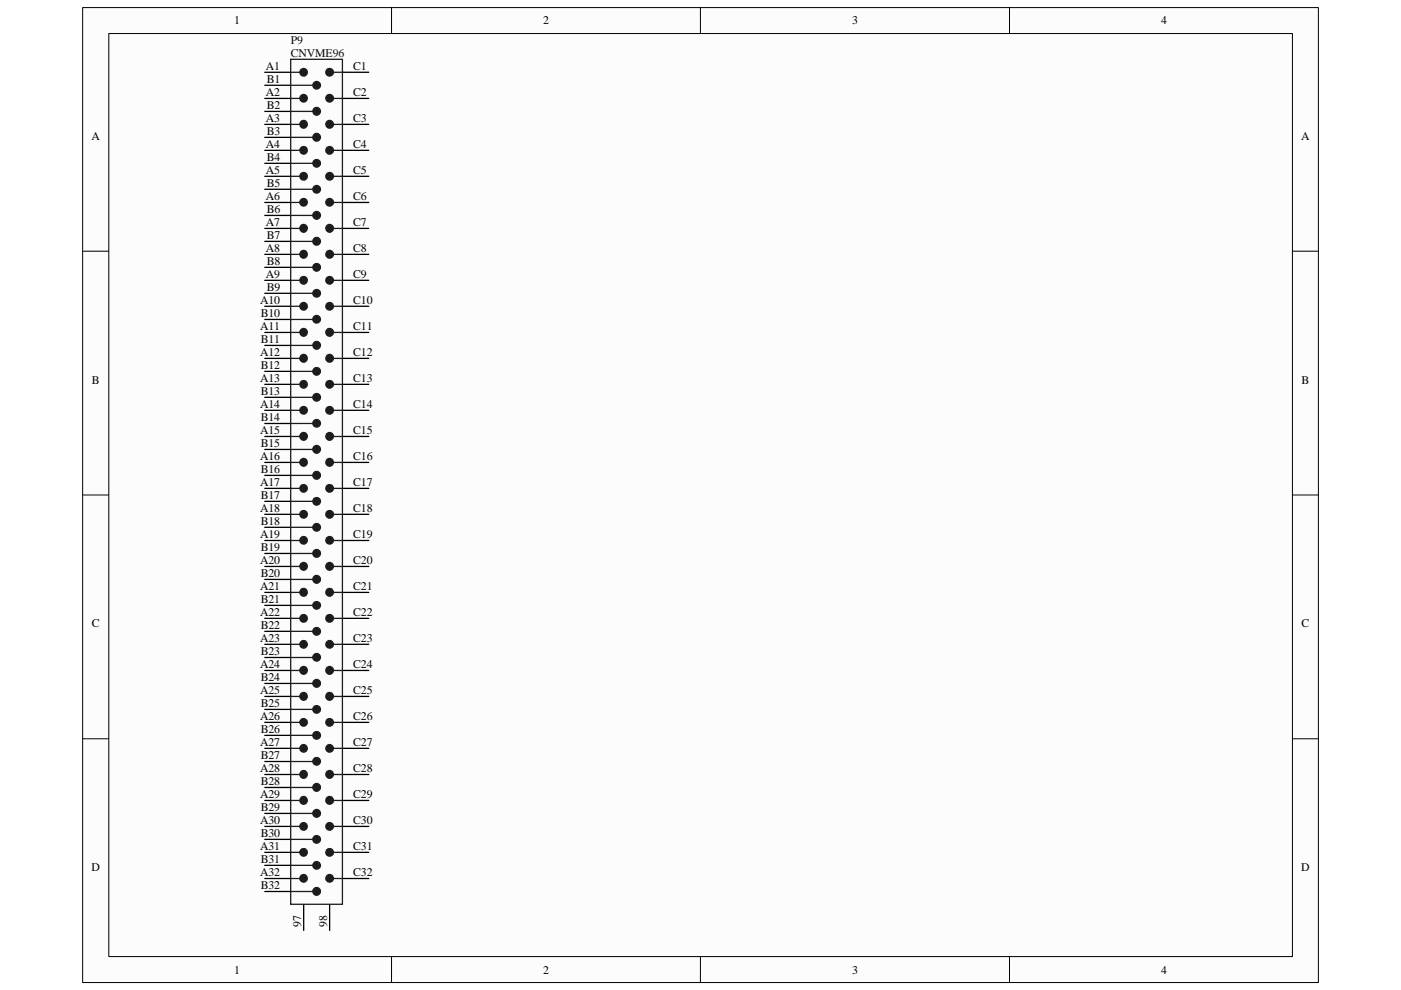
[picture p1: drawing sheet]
<svg xmlns="http://www.w3.org/2000/svg" width="297mm" height="210mm" viewBox="0 0 297 210" stroke-linecap="round" stroke-linejoin="round" font-family="sans-serif">
<path d="M17.6 1.7h261.9v206.6h-261.9z" fill="#fcfcfc"/>
<path d="M17.5 1.6h262v206.7h-262z" fill="none" stroke="#000" stroke-width=".21"/>
<path d="M23.1 7.2h250.9v195.6h-250.9z" fill="#fcfcfc"/>
<g fill="none" stroke="#000" stroke-width=".21">
<path d="M23.1 7.1h250.9v195.7h-250.9zM83 1.6v5.5M148.5 1.6v5.5M214 1.6v5.5M17.5 53.3h5.5M274 53.3h5.5M17.5 104.9h5.5M274 104.9h5.5M17.5 156.6h5.5M274 156.6h5.5M83 202.8v5.5M148.5 202.8v5.5"/>
<path d="M214 202.8v5.5"/>
</g>
<g fill="none" stroke="#000" stroke-width=".27">
<path d="M56.1 15.3h5.5M56.1 18.1h5.5M72.7 15.3h5.5M56.1 20.9h5.5M56.1 26.4h5.5M56.1 31.9h5.5M56.1 37.4h5.5M56.1 23.6h5.5M56.1 29.1h5.5M56.1 34.6h5.5M72.7 20.9h5.5M72.7 26.4h5.5"/>
<path d="M72.7 31.9h5.5M72.7 37.4h5.5M56.1 42.9h5.5M56.1 48.4h5.5M56.1 53.9h5.5M56.1 59.4h5.5M56.1 40.1h5.5M56.1 45.7h5.5M56.1 51.2h5.5M56.1 56.7h5.5M72.7 42.9h5.5M72.7 48.4h5.5"/>
<path d="M72.7 53.9h5.5M72.7 59.4h5.5M56.1 64.9h5.5M56.1 70.5h5.5M56.1 76h5.5M56.1 62.2h5.5M56.1 67.7h5.5M56.1 73.2h5.5M56.1 78.7h5.5M72.7 64.9h5.5M72.7 70.5h5.5M72.7 76h5.5"/>
<path d="M56.1 81.5h5.5M56.1 87h5.5M56.1 92.5h5.5M56.1 98h5.5M56.1 84.2h5.5M56.1 89.8h5.5M56.1 95.3h5.5M72.7 81.5h5.5M72.7 87h5.5M72.7 92.5h5.5M72.7 98h5.5M56.1 103.5h5.5"/>
<path d="M56.1 109.1h5.5M56.1 114.6h5.5M56.1 100.8h5.5M56.1 106.3h5.5M56.1 111.8h5.5M56.1 117.3h5.5M72.7 103.5h5.5M72.7 109.1h5.5M72.7 114.6h5.5M56.1 120.1h5.5M56.1 125.6h5.5M56.1 131.1h5.5"/>
<path d="M56.1 136.6h5.5M56.1 122.9h5.5M56.1 128.4h5.5M56.1 133.9h5.5M56.1 139.4h5.5M72.7 120.1h5.5M72.7 125.6h5.5M72.7 131.1h5.5M72.7 136.6h5.5M56.1 142.2h5.5M56.1 147.7h5.5M56.1 153.2h5.5"/>
<path d="M56.1 158.7h5.5M56.1 144.9h5.5M56.1 150.4h5.5M56.1 155.9h5.5M72.7 142.2h5.5M72.7 147.7h5.5M72.7 153.2h5.5M72.7 158.7h5.5M56.1 164.2h5.5M56.1 169.7h5.5M56.1 175.2h5.5M56.1 161.5h5.5"/>
<path d="M56.1 167h5.5M56.1 172.5h5.5M56.1 178h5.5M72.7 164.2h5.5M72.7 169.7h5.5M72.7 175.2h5.5M56.1 180.7h5.5M56.1 186.3h5.5M56.1 183.5h5.5M56.1 189h5.5M64.4 191.8v5.5M69.9 191.8v5.5"/>
<path d="M72.7 180.7h5.5M72.7 186.3h5.5"/>
</g>
<g fill="none" stroke="#1c1c1c" stroke-width=".27">
<path d="M61.6 12.6h11v179.1h-11zM61.6 18.1h4.7M61.6 15.3h2M70.7 15.3h2M61.6 26.4h2M61.6 20.9h2M61.6 31.9h2M61.6 37.4h2M61.6 23.6h4.7M61.6 29.1h4.7M61.6 34.6h4.7M70.7 26.4h2"/>
<path d="M70.7 20.9h2M70.7 31.9h2M70.7 37.4h2M61.6 42.9h2M61.6 48.4h2M61.6 53.9h2M61.6 59.4h2M61.6 40.1h4.7M61.6 45.7h4.7M61.6 51.2h4.7M61.6 56.7h4.7M70.7 42.9h2"/>
<path d="M70.7 48.4h2M70.7 53.9h2M70.7 59.4h2M61.6 64.9h2M61.6 70.5h2M61.6 76h2M61.6 62.2h4.7M61.6 67.7h4.7M61.6 73.2h4.7M61.6 78.7h4.7M70.7 64.9h2M70.7 70.5h2"/>
<path d="M70.7 76h2M61.6 81.5h2M61.6 84.2h4.7M61.6 89.8h4.7M61.6 95.3h4.7M61.6 98h2M61.6 87h2M61.6 92.5h2M70.7 81.5h2M70.7 98h2M70.7 87h2M70.7 92.5h2"/>
<path d="M61.6 100.8h4.7M61.6 106.3h4.7M61.6 111.8h4.7M61.6 117.3h4.7M61.6 103.5h2M61.6 109.1h2M61.6 114.6h2M70.7 103.5h2M70.7 109.1h2M70.7 114.6h2M61.6 122.9h4.7M61.6 128.4h4.7"/>
<path d="M61.6 133.9h4.7M61.6 139.4h4.7M61.6 120.1h2M61.6 131.1h2M61.6 125.6h2M61.6 136.6h2M70.7 120.1h2M70.7 131.1h2M70.7 125.6h2M70.7 136.6h2M61.6 144.9h4.7M61.6 150.4h4.7"/>
<path d="M61.6 155.9h4.7M61.6 147.7h2M61.6 142.2h2M61.6 153.2h2M61.6 158.7h2M70.7 147.7h2M70.7 142.2h2M70.7 153.2h2M70.7 158.7h2M61.6 161.5h4.7M61.6 167h4.7M61.6 172.5h4.7"/>
<path d="M61.6 178h4.7M61.6 164.2h2M61.6 169.7h2M61.6 175.2h2M70.7 164.2h2M70.7 169.7h2M70.7 175.2h2M61.6 183.5h4.7M61.6 189h4.7M61.6 180.7h2M61.6 186.3h2M70.7 180.7h2"/>
<path d="M70.7 186.3h2"/>
</g>
<circle cx="69.9" cy="15.3" r=".81" fill="#1c1c1c"/>
<circle cx="69.9" cy="15.3" r=".81" fill="none" stroke="#1c1c1c" stroke-width=".27"/>
<circle cx="64.4" cy="15.3" r=".8" fill="#1c1c1c"/>
<circle cx="64.4" cy="15.3" r=".8" fill="none" stroke="#1c1c1c" stroke-width=".27"/>
<circle cx="67.1" cy="18.1" r=".81" fill="#1c1c1c"/>
<circle cx="67.1" cy="18.1" r=".81" fill="none" stroke="#1c1c1c" stroke-width=".27"/>
<circle cx="69.9" cy="20.8" r=".81" fill="#1c1c1c"/>
<circle cx="69.9" cy="20.8" r=".81" fill="none" stroke="#1c1c1c" stroke-width=".27"/>
<circle cx="64.4" cy="20.8" r=".79" fill="#1c1c1c"/>
<circle cx="64.4" cy="20.8" r=".79" fill="none" stroke="#1c1c1c" stroke-width=".27"/>
<circle cx="67.1" cy="23.6" r=".81" fill="#1c1c1c"/>
<circle cx="67.1" cy="23.6" r=".81" fill="none" stroke="#1c1c1c" stroke-width=".27"/>
<circle cx="69.9" cy="26.3" r=".81" fill="#1c1c1c"/>
<circle cx="69.9" cy="26.3" r=".81" fill="none" stroke="#1c1c1c" stroke-width=".27"/>
<circle cx="64.3" cy="26.3" r=".8" fill="#1c1c1c"/>
<circle cx="64.3" cy="26.3" r=".8" fill="none" stroke="#1c1c1c" stroke-width=".27"/>
<circle cx="67.1" cy="29.1" r=".82" fill="#1c1c1c"/>
<circle cx="67.1" cy="29.1" r=".82" fill="none" stroke="#1c1c1c" stroke-width=".27"/>
<circle cx="69.9" cy="31.9" r=".81" fill="#1c1c1c"/>
<circle cx="69.9" cy="31.9" r=".81" fill="none" stroke="#1c1c1c" stroke-width=".27"/>
<circle cx="64.4" cy="31.9" r=".79" fill="#1c1c1c"/>
<circle cx="64.4" cy="31.9" r=".79" fill="none" stroke="#1c1c1c" stroke-width=".27"/>
<circle cx="67.1" cy="34.6" r=".81" fill="#1c1c1c"/>
<circle cx="67.1" cy="34.6" r=".81" fill="none" stroke="#1c1c1c" stroke-width=".27"/>
<circle cx="69.9" cy="37.4" r=".81" fill="#1c1c1c"/>
<circle cx="69.9" cy="37.4" r=".81" fill="none" stroke="#1c1c1c" stroke-width=".27"/>
<circle cx="64.4" cy="37.4" r=".8" fill="#1c1c1c"/>
<circle cx="64.4" cy="37.4" r=".8" fill="none" stroke="#1c1c1c" stroke-width=".27"/>
<circle cx="67.1" cy="40.1" r=".81" fill="#1c1c1c"/>
<circle cx="67.1" cy="40.1" r=".81" fill="none" stroke="#1c1c1c" stroke-width=".27"/>
<circle cx="69.9" cy="42.9" r=".81" fill="#1c1c1c"/>
<circle cx="69.9" cy="42.9" r=".81" fill="none" stroke="#1c1c1c" stroke-width=".27"/>
<circle cx="64.4" cy="42.9" r=".79" fill="#1c1c1c"/>
<circle cx="64.4" cy="42.9" r=".79" fill="none" stroke="#1c1c1c" stroke-width=".27"/>
<circle cx="67.1" cy="45.6" r=".81" fill="#1c1c1c"/>
<circle cx="67.1" cy="45.6" r=".81" fill="none" stroke="#1c1c1c" stroke-width=".27"/>
<circle cx="69.9" cy="48.4" r=".81" fill="#1c1c1c"/>
<circle cx="69.9" cy="48.4" r=".81" fill="none" stroke="#1c1c1c" stroke-width=".27"/>
<circle cx="64.3" cy="48.4" r=".8" fill="#1c1c1c"/>
<circle cx="64.3" cy="48.4" r=".8" fill="none" stroke="#1c1c1c" stroke-width=".27"/>
<circle cx="67.1" cy="51.2" r=".82" fill="#1c1c1c"/>
<circle cx="67.1" cy="51.2" r=".82" fill="none" stroke="#1c1c1c" stroke-width=".27"/>
<circle cx="69.9" cy="53.9" r=".82" fill="#1c1c1c"/>
<circle cx="69.9" cy="53.9" r=".82" fill="none" stroke="#1c1c1c" stroke-width=".27"/>
<circle cx="64.3" cy="53.9" r=".8" fill="#1c1c1c"/>
<circle cx="64.3" cy="53.9" r=".8" fill="none" stroke="#1c1c1c" stroke-width=".27"/>
<circle cx="67.1" cy="56.7" r=".81" fill="#1c1c1c"/>
<circle cx="67.1" cy="56.7" r=".81" fill="none" stroke="#1c1c1c" stroke-width=".27"/>
<circle cx="69.9" cy="59.4" r=".81" fill="#1c1c1c"/>
<circle cx="69.9" cy="59.4" r=".81" fill="none" stroke="#1c1c1c" stroke-width=".27"/>
<circle cx="64.4" cy="59.4" r=".79" fill="#1c1c1c"/>
<circle cx="64.4" cy="59.4" r=".79" fill="none" stroke="#1c1c1c" stroke-width=".27"/>
<circle cx="67.1" cy="62.2" r=".81" fill="#1c1c1c"/>
<circle cx="67.1" cy="62.2" r=".81" fill="none" stroke="#1c1c1c" stroke-width=".27"/>
<circle cx="69.9" cy="64.9" r=".81" fill="#1c1c1c"/>
<circle cx="69.9" cy="64.9" r=".81" fill="none" stroke="#1c1c1c" stroke-width=".27"/>
<circle cx="64.4" cy="64.9" r=".79" fill="#1c1c1c"/>
<circle cx="64.4" cy="64.9" r=".79" fill="none" stroke="#1c1c1c" stroke-width=".27"/>
<circle cx="67.1" cy="67.7" r=".81" fill="#1c1c1c"/>
<circle cx="67.1" cy="67.7" r=".81" fill="none" stroke="#1c1c1c" stroke-width=".27"/>
<circle cx="69.9" cy="70.5" r=".81" fill="#1c1c1c"/>
<circle cx="69.9" cy="70.5" r=".81" fill="none" stroke="#1c1c1c" stroke-width=".27"/>
<circle cx="64.3" cy="70.5" r=".8" fill="#1c1c1c"/>
<circle cx="64.3" cy="70.5" r=".8" fill="none" stroke="#1c1c1c" stroke-width=".27"/>
<circle cx="67.1" cy="73.2" r=".81" fill="#1c1c1c"/>
<circle cx="67.1" cy="73.2" r=".81" fill="none" stroke="#1c1c1c" stroke-width=".27"/>
<circle cx="69.9" cy="76" r=".82" fill="#1c1c1c"/>
<circle cx="69.9" cy="76" r=".82" fill="none" stroke="#1c1c1c" stroke-width=".27"/>
<circle cx="64.3" cy="76" r=".8" fill="#1c1c1c"/>
<circle cx="64.3" cy="76" r=".8" fill="none" stroke="#1c1c1c" stroke-width=".27"/>
<circle cx="67.1" cy="78.7" r=".81" fill="#1c1c1c"/>
<circle cx="67.1" cy="78.7" r=".81" fill="none" stroke="#1c1c1c" stroke-width=".27"/>
<circle cx="69.9" cy="81.5" r=".81" fill="#1c1c1c"/>
<circle cx="69.9" cy="81.5" r=".81" fill="none" stroke="#1c1c1c" stroke-width=".27"/>
<circle cx="64.4" cy="81.5" r=".79" fill="#1c1c1c"/>
<circle cx="64.4" cy="81.5" r=".79" fill="none" stroke="#1c1c1c" stroke-width=".27"/>
<circle cx="67.1" cy="84.2" r=".81" fill="#1c1c1c"/>
<circle cx="67.1" cy="84.2" r=".81" fill="none" stroke="#1c1c1c" stroke-width=".27"/>
<circle cx="69.9" cy="87" r=".81" fill="#1c1c1c"/>
<circle cx="69.9" cy="87" r=".81" fill="none" stroke="#1c1c1c" stroke-width=".27"/>
<circle cx="64.4" cy="87" r=".8" fill="#1c1c1c"/>
<circle cx="64.4" cy="87" r=".8" fill="none" stroke="#1c1c1c" stroke-width=".27"/>
<circle cx="67.1" cy="89.8" r=".81" fill="#1c1c1c"/>
<circle cx="67.1" cy="89.8" r=".81" fill="none" stroke="#1c1c1c" stroke-width=".27"/>
<circle cx="69.9" cy="92.5" r=".81" fill="#1c1c1c"/>
<circle cx="69.9" cy="92.5" r=".81" fill="none" stroke="#1c1c1c" stroke-width=".27"/>
<circle cx="64.3" cy="92.5" r=".8" fill="#1c1c1c"/>
<circle cx="64.3" cy="92.5" r=".8" fill="none" stroke="#1c1c1c" stroke-width=".27"/>
<circle cx="67.1" cy="95.3" r=".81" fill="#1c1c1c"/>
<circle cx="67.1" cy="95.3" r=".81" fill="none" stroke="#1c1c1c" stroke-width=".27"/>
<circle cx="69.9" cy="98" r=".82" fill="#1c1c1c"/>
<circle cx="69.9" cy="98" r=".82" fill="none" stroke="#1c1c1c" stroke-width=".27"/>
<circle cx="64.3" cy="98" r=".8" fill="#1c1c1c"/>
<circle cx="64.3" cy="98" r=".8" fill="none" stroke="#1c1c1c" stroke-width=".27"/>
<circle cx="67.1" cy="100.8" r=".82" fill="#1c1c1c"/>
<circle cx="67.1" cy="100.8" r=".82" fill="none" stroke="#1c1c1c" stroke-width=".27"/>
<circle cx="69.9" cy="103.5" r=".81" fill="#1c1c1c"/>
<circle cx="69.9" cy="103.5" r=".81" fill="none" stroke="#1c1c1c" stroke-width=".27"/>
<circle cx="64.4" cy="103.5" r=".79" fill="#1c1c1c"/>
<circle cx="64.4" cy="103.5" r=".79" fill="none" stroke="#1c1c1c" stroke-width=".27"/>
<circle cx="67.1" cy="106.3" r=".81" fill="#1c1c1c"/>
<circle cx="67.1" cy="106.3" r=".81" fill="none" stroke="#1c1c1c" stroke-width=".27"/>
<circle cx="69.9" cy="109.1" r=".81" fill="#1c1c1c"/>
<circle cx="69.9" cy="109.1" r=".81" fill="none" stroke="#1c1c1c" stroke-width=".27"/>
<circle cx="64.4" cy="109" r=".8" fill="#1c1c1c"/>
<circle cx="64.4" cy="109" r=".8" fill="none" stroke="#1c1c1c" stroke-width=".27"/>
<circle cx="67.1" cy="111.8" r=".81" fill="#1c1c1c"/>
<circle cx="67.1" cy="111.8" r=".81" fill="none" stroke="#1c1c1c" stroke-width=".27"/>
<circle cx="69.9" cy="114.6" r=".81" fill="#1c1c1c"/>
<circle cx="69.9" cy="114.6" r=".81" fill="none" stroke="#1c1c1c" stroke-width=".27"/>
<circle cx="64.4" cy="114.6" r=".79" fill="#1c1c1c"/>
<circle cx="64.4" cy="114.6" r=".79" fill="none" stroke="#1c1c1c" stroke-width=".27"/>
<circle cx="67.1" cy="117.3" r=".81" fill="#1c1c1c"/>
<circle cx="67.1" cy="117.3" r=".81" fill="none" stroke="#1c1c1c" stroke-width=".27"/>
<circle cx="69.9" cy="120.1" r=".81" fill="#1c1c1c"/>
<circle cx="69.9" cy="120.1" r=".81" fill="none" stroke="#1c1c1c" stroke-width=".27"/>
<circle cx="64.3" cy="120.1" r=".8" fill="#1c1c1c"/>
<circle cx="64.3" cy="120.1" r=".8" fill="none" stroke="#1c1c1c" stroke-width=".27"/>
<circle cx="67.1" cy="122.8" r=".82" fill="#1c1c1c"/>
<circle cx="67.1" cy="122.8" r=".82" fill="none" stroke="#1c1c1c" stroke-width=".27"/>
<circle cx="69.9" cy="125.6" r=".82" fill="#1c1c1c"/>
<circle cx="69.9" cy="125.6" r=".82" fill="none" stroke="#1c1c1c" stroke-width=".27"/>
<circle cx="64.3" cy="125.6" r=".8" fill="#1c1c1c"/>
<circle cx="64.3" cy="125.6" r=".8" fill="none" stroke="#1c1c1c" stroke-width=".27"/>
<circle cx="67.1" cy="128.4" r=".81" fill="#1c1c1c"/>
<circle cx="67.1" cy="128.4" r=".81" fill="none" stroke="#1c1c1c" stroke-width=".27"/>
<circle cx="69.9" cy="131.1" r=".81" fill="#1c1c1c"/>
<circle cx="69.9" cy="131.1" r=".81" fill="none" stroke="#1c1c1c" stroke-width=".27"/>
<circle cx="64.4" cy="131.1" r=".8" fill="#1c1c1c"/>
<circle cx="64.4" cy="131.1" r=".8" fill="none" stroke="#1c1c1c" stroke-width=".27"/>
<circle cx="67.1" cy="133.9" r=".81" fill="#1c1c1c"/>
<circle cx="67.1" cy="133.9" r=".81" fill="none" stroke="#1c1c1c" stroke-width=".27"/>
<circle cx="69.9" cy="136.6" r=".81" fill="#1c1c1c"/>
<circle cx="69.9" cy="136.6" r=".81" fill="none" stroke="#1c1c1c" stroke-width=".27"/>
<circle cx="64.4" cy="136.6" r=".79" fill="#1c1c1c"/>
<circle cx="64.4" cy="136.6" r=".79" fill="none" stroke="#1c1c1c" stroke-width=".27"/>
<circle cx="67.1" cy="139.4" r=".81" fill="#1c1c1c"/>
<circle cx="67.1" cy="139.4" r=".81" fill="none" stroke="#1c1c1c" stroke-width=".27"/>
<circle cx="69.9" cy="142.1" r=".81" fill="#1c1c1c"/>
<circle cx="69.9" cy="142.1" r=".81" fill="none" stroke="#1c1c1c" stroke-width=".27"/>
<circle cx="64.3" cy="142.1" r=".8" fill="#1c1c1c"/>
<circle cx="64.3" cy="142.1" r=".8" fill="none" stroke="#1c1c1c" stroke-width=".27"/>
<circle cx="67.1" cy="144.9" r=".81" fill="#1c1c1c"/>
<circle cx="67.1" cy="144.9" r=".81" fill="none" stroke="#1c1c1c" stroke-width=".27"/>
<circle cx="69.9" cy="147.6" r=".82" fill="#1c1c1c"/>
<circle cx="69.9" cy="147.6" r=".82" fill="none" stroke="#1c1c1c" stroke-width=".27"/>
<circle cx="64.3" cy="147.6" r=".8" fill="#1c1c1c"/>
<circle cx="64.3" cy="147.6" r=".8" fill="none" stroke="#1c1c1c" stroke-width=".27"/>
<circle cx="67.1" cy="150.4" r=".81" fill="#1c1c1c"/>
<circle cx="67.1" cy="150.4" r=".81" fill="none" stroke="#1c1c1c" stroke-width=".27"/>
<circle cx="69.9" cy="153.2" r=".81" fill="#1c1c1c"/>
<circle cx="69.9" cy="153.2" r=".81" fill="none" stroke="#1c1c1c" stroke-width=".27"/>
<circle cx="64.4" cy="153.2" r=".79" fill="#1c1c1c"/>
<circle cx="64.4" cy="153.2" r=".79" fill="none" stroke="#1c1c1c" stroke-width=".27"/>
<circle cx="67.1" cy="155.9" r=".81" fill="#1c1c1c"/>
<circle cx="67.1" cy="155.9" r=".81" fill="none" stroke="#1c1c1c" stroke-width=".27"/>
<circle cx="69.9" cy="158.7" r=".81" fill="#1c1c1c"/>
<circle cx="69.9" cy="158.7" r=".81" fill="none" stroke="#1c1c1c" stroke-width=".27"/>
<circle cx="64.4" cy="158.7" r=".79" fill="#1c1c1c"/>
<circle cx="64.4" cy="158.7" r=".79" fill="none" stroke="#1c1c1c" stroke-width=".27"/>
<circle cx="67.1" cy="161.4" r=".81" fill="#1c1c1c"/>
<circle cx="67.1" cy="161.4" r=".81" fill="none" stroke="#1c1c1c" stroke-width=".27"/>
<circle cx="69.9" cy="164.2" r=".81" fill="#1c1c1c"/>
<circle cx="69.9" cy="164.2" r=".81" fill="none" stroke="#1c1c1c" stroke-width=".27"/>
<circle cx="64.3" cy="164.2" r=".8" fill="#1c1c1c"/>
<circle cx="64.3" cy="164.2" r=".8" fill="none" stroke="#1c1c1c" stroke-width=".27"/>
<circle cx="67.1" cy="166.9" r=".81" fill="#1c1c1c"/>
<circle cx="67.1" cy="166.9" r=".81" fill="none" stroke="#1c1c1c" stroke-width=".27"/>
<circle cx="69.9" cy="169.7" r=".82" fill="#1c1c1c"/>
<circle cx="69.9" cy="169.7" r=".82" fill="none" stroke="#1c1c1c" stroke-width=".27"/>
<circle cx="64.3" cy="169.7" r=".8" fill="#1c1c1c"/>
<circle cx="64.3" cy="169.7" r=".8" fill="none" stroke="#1c1c1c" stroke-width=".27"/>
<circle cx="67.1" cy="172.4" r=".82" fill="#1c1c1c"/>
<circle cx="67.1" cy="172.4" r=".82" fill="none" stroke="#1c1c1c" stroke-width=".27"/>
<circle cx="69.9" cy="175.2" r=".81" fill="#1c1c1c"/>
<circle cx="69.9" cy="175.2" r=".81" fill="none" stroke="#1c1c1c" stroke-width=".27"/>
<circle cx="64.4" cy="175.2" r=".79" fill="#1c1c1c"/>
<circle cx="64.4" cy="175.2" r=".79" fill="none" stroke="#1c1c1c" stroke-width=".27"/>
<circle cx="67.1" cy="178" r=".81" fill="#1c1c1c"/>
<circle cx="67.1" cy="178" r=".81" fill="none" stroke="#1c1c1c" stroke-width=".27"/>
<circle cx="69.9" cy="180.7" r=".81" fill="#1c1c1c"/>
<circle cx="69.9" cy="180.7" r=".81" fill="none" stroke="#1c1c1c" stroke-width=".27"/>
<circle cx="64.4" cy="180.7" r=".8" fill="#1c1c1c"/>
<circle cx="64.4" cy="180.7" r=".8" fill="none" stroke="#1c1c1c" stroke-width=".27"/>
<circle cx="67.1" cy="183.5" r=".81" fill="#1c1c1c"/>
<circle cx="67.1" cy="183.5" r=".81" fill="none" stroke="#1c1c1c" stroke-width=".27"/>
<circle cx="69.9" cy="186.2" r=".81" fill="#1c1c1c"/>
<circle cx="69.9" cy="186.2" r=".81" fill="none" stroke="#1c1c1c" stroke-width=".27"/>
<circle cx="64.4" cy="186.2" r=".79" fill="#1c1c1c"/>
<circle cx="64.4" cy="186.2" r=".79" fill="none" stroke="#1c1c1c" stroke-width=".27"/>
<circle cx="67.1" cy="189" r=".81" fill="#1c1c1c"/>
<circle cx="67.1" cy="189" r=".81" fill="none" stroke="#1c1c1c" stroke-width=".27"/>
<g font-size="2.5">
<text x="49.7" y="5.2">1</text>
<text x="115.1" y="5.2">2</text>
<text x="180.7" y="5.2">3</text>
<text x="246.2" y="5.2">4</text>
<text x="56.4" y="14.8">A1</text>
<text x="56.6" y="17.6">B1</text>
<text x="74.9" y="14.8">C1</text>
<text x="56.4" y="20.3">A2</text>
<text x="56.6" y="23.1">B2</text>
<text x="74.9" y="20.3">C2</text>
<text x="19.4" y="29.6">A</text>
<text x="56.4" y="25.9">A3</text>
<text x="56.6" y="28.6">B3</text>
<text x="74.9" y="25.9">C3</text>
<text x="275.9" y="29.6">A</text>
<text x="56.4" y="31.4">A4</text>
<text x="56.6" y="34.1">B4</text>
<text x="74.9" y="31.4">C4</text>
<text x="56.4" y="36.9">A5</text>
<text x="56.6" y="39.6">B5</text>
<text x="74.9" y="36.9">C5</text>
<text x="56.4" y="42.4">A6</text>
<text x="56.4" y="47.9">A7</text>
<text x="56.6" y="45.1">B6</text>
<text x="74.9" y="42.4">C6</text>
<text x="74.9" y="47.9">C7</text>
<text x="56.4" y="53.4">A8</text>
<text x="56.6" y="50.7">B7</text>
<text x="74.9" y="53.4">C8</text>
<text x="56.4" y="58.9">A9</text>
<text x="56.6" y="56.2">B8</text>
<text x="74.9" y="58.9">C9</text>
<text x="55.2" y="64.4">A10</text>
<text x="56.6" y="61.7">B9</text>
<text x="74.9" y="64.4">C10</text>
<text x="55.2" y="69.9">A11</text>
<text x="55.3" y="67.2">B10</text>
<text x="74.9" y="69.9">C11</text>
<text x="55.2" y="75.5">A12</text>
<text x="55.3" y="72.7">B11</text>
<text x="74.9" y="75.5">C12</text>
<text x="19.5" y="81.3">B</text>
<text x="55.2" y="81">A13</text>
<text x="55.3" y="78.2">B12</text>
<text x="55.3" y="83.7">B13</text>
<text x="74.9" y="81">C13</text>
<text x="276" y="81.3">B</text>
<text x="55.2" y="86.5">A14</text>
<text x="55.3" y="89.2">B14</text>
<text x="74.9" y="86.5">C14</text>
<text x="55.2" y="92">A15</text>
<text x="55.3" y="94.7">B15</text>
<text x="74.9" y="92">C15</text>
<text x="55.2" y="97.5">A16</text>
<text x="55.3" y="100.3">B16</text>
<text x="74.9" y="97.5">C16</text>
<text x="55.2" y="103">A17</text>
<text x="55.3" y="105.8">B17</text>
<text x="74.9" y="103">C17</text>
<text x="55.2" y="108.5">A18</text>
<text x="55.3" y="111.3">B18</text>
<text x="74.9" y="108.5">C18</text>
<text x="55.2" y="114">A19</text>
<text x="55.2" y="119.6">A20</text>
<text x="55.3" y="116.8">B19</text>
<text x="74.9" y="114">C19</text>
<text x="74.9" y="119.6">C20</text>
<text x="55.2" y="125.1">A21</text>
<text x="55.3" y="122.3">B20</text>
<text x="74.9" y="125.1">C21</text>
<text x="55.2" y="130.6">A22</text>
<text x="55.3" y="127.8">B21</text>
<text x="74.9" y="130.6">C22</text>
<text x="19.5" y="133">C</text>
<text x="55.2" y="136.1">A23</text>
<text x="55.3" y="133.3">B22</text>
<text x="74.9" y="136.1">C23</text>
<text x="276" y="133">C</text>
<text x="55.2" y="141.6">A24</text>
<text x="55.3" y="138.9">B23</text>
<text x="74.9" y="141.6">C24</text>
<text x="55.2" y="147.2">A25</text>
<text x="55.3" y="144.4">B24</text>
<text x="55.3" y="149.9">B25</text>
<text x="74.9" y="147.2">C25</text>
<text x="55.2" y="152.7">A26</text>
<text x="55.3" y="155.4">B26</text>
<text x="74.9" y="152.7">C26</text>
<text x="55.2" y="158.2">A27</text>
<text x="55.3" y="160.9">B27</text>
<text x="74.9" y="158.2">C27</text>
<text x="55.2" y="163.7">A28</text>
<text x="55.3" y="166.5">B28</text>
<text x="74.9" y="163.7">C28</text>
<text x="55.2" y="169.2">A29</text>
<text x="55.3" y="172">B29</text>
<text x="74.9" y="169.2">C29</text>
<text x="55.2" y="174.7">A30</text>
<text x="55.3" y="177.5">B30</text>
<text x="74.9" y="174.7">C30</text>
<text x="19.4" y="184.7">D</text>
<text x="55.2" y="180.2">A31</text>
<text x="55.2" y="185.7">A32</text>
<text x="55.3" y="183">B31</text>
<text x="74.9" y="180.2">C31</text>
<text x="74.9" y="185.7">C32</text>
<text x="275.9" y="184.7">D</text>
<text x="55.3" y="188.5">B32</text>
<text x="63.9" y="196.5" transform="rotate(-90 63.9 196.5)">97</text>
<text x="69.4" y="196.5" transform="rotate(-90 69.4 196.5)">98</text>
<text x="49.7" y="206.4">1</text>
<text x="115.1" y="206.4">2</text>
<text x="180.7" y="206.4">3</text>
<text x="246.2" y="206.4">4</text>
</g>
<g font-size="2.5" fill="#0e0e0e">
<text x="61.6" y="9.3">P9</text>
<text x="61.6" y="12.1">CNVME96</text>
</g>
</svg>
